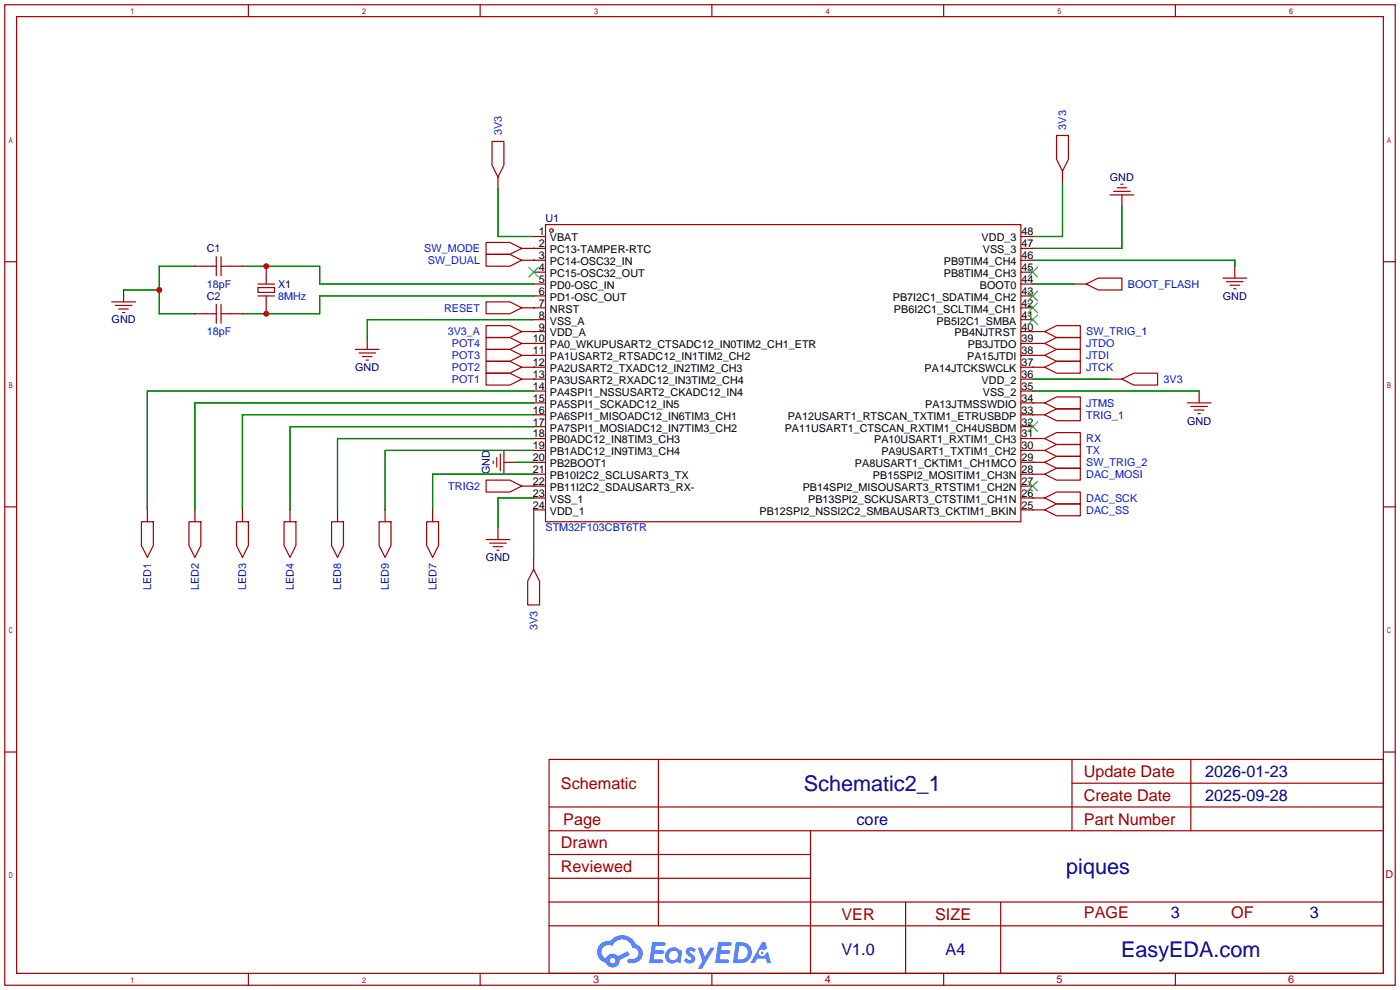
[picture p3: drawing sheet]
<svg xmlns="http://www.w3.org/2000/svg" width="299mm" height="212mm" viewBox="0 0 299 212" stroke-linecap="round" stroke-linejoin="round" font-family="sans-serif">
<g fill="none" stroke="#a10000" stroke-width=".25">
<path d="M1 1h297.2v209.6h-297.2zM3.6 3.6h292.1v204.4h-292.1zM53.1 1v2.6M102.6 1v2.6M152.1 1v2.6M201.7 1v2.6M251.2 1v2.6M1 55.9h2.6M295.7 55.9h2.5M1 108.3h2.6M295.7 108.3h2.5M1 160.7h2.6"/>
<path d="M117.3 162.3h178.4v45.7h-178.4zM117.3 177.5h178.4M117.3 172.5h178.4M140.7 162.3v35.6M173.2 177.5v30.5M229.1 162.3v15.2M229.1 167.4h66.6M254.5 162.3v15.2M295.7 160.7h2.5M117.3 182.6h55.9M117.3 197.9h178.4M117.3 192.8h178.4"/>
<path d="M117.3 187.7h55.9M193.5 192.8v15.2M213.9 192.8v15.2M53.1 208v2.6M102.6 208v2.6M152.1 208v2.6M201.7 208v2.6M251.2 208v2.6"/>
</g>
<g fill="#5487ff">
<path d="M146.9 202.7a1.3 1.3 0 0 1 1.8 .3l-.4 .6a.54 .54 0 0 0-.9-.2l.1 .2a1.34 1.34 0 0 1 1 1.8 1.47 1.47 0 0 1-2.4-.1l.5-.6 .8 .5a.31 .31 0 0 0 .4-.3 .31 .31 0 0 0-.3-.4 1.12 1.12 0 0 1-.6-1.8z"/>
<path d="M149.1 202.5h.9l.6 2 1.2-2h.9l-2.7 4.6h-.9l1-1.7z"/>
<path d="M139.4 201.4h1.6a1.31 1.31 0 0 1 1.2 .2 .4 .4 0 0 1-.3 .5l-1.8 .1-.1 .9h1.6a.4 .4 0 0 1 .4 .4 .4 .4 0 0 1-.4 .4h-1.7l-.2 1.2h1.4a.46 .46 0 0 1 .5 0 .46 .46 0 0 1 .1 .5l-.3 .2h-2.7z"/>
<path d="M153.5 201.4h1.6a1.32 1.32 0 0 1 1.2 .2 .39 .39 0 0 1-.3 .5l-1.8 .1-.1 .9h1.7a.4 .4 0 0 1 .3 .4 .4 .4 0 0 1-.4 .4h-1.7l-.2 1.2h1.4a.46 .46 0 0 1 .5 0 .46 .46 0 0 1 .1 .5l-.3 .2h-2.7z"/>
<path d="M162.9 201.4h.7l.4 1.3-.7 .4a.75 .75 0 0 0-1.1 .3 .75 .75 0 0 0 .5 1 .75 .75 0 0 0 .9-.7l.5-.2 .7 2.3h-.9l-.2-.9h-1.9l-.5 .9h-.9z"/>
<path d="M157.3 201.4l-.7 4.4h1.5a2.27 2.27 0 0 0 2.6-2.2 2.27 2.27 0 0 0-2.7-2.2zM158 202.1a1.5 1.5 0 0 1 1.8 1.6 1.5 1.5 0 0 1-1.9 1.4h-.3z"/>
<path d="M142.7 203a1.6 1.6 0 0 0-.3 2.3 1.6 1.6 0 0 0 2.3 .2l.8 .3 .3-2.4-.2-.3-.4-.1a1.58 1.58 0 0 0-2.5 0zM143.3 203.5a.98 .98 0 0 1 1.6 .4 .98 .98 0 0 1-1.1 1.3 .94 .94 0 0 1-.8-.7 .94 .94 0 0 1 .3-1z"/>
<path d="M128.3 201.8a2.37 2.37 0 0 0 1.2 4 1.54 1.54 0 0 0 1.7 1 1.54 1.54 0 0 0 1.3-1.6l2.1-1.1-.5-.8-2 1a1.57 1.57 0 0 0-2.6 .5 1.5 1.5 0 0 1-.8-2.1 1.5 1.5 0 0 1 2.2-.5 2.23 2.23 0 0 1 2.3-1.4 2.23 2.23 0 0 1 2 1.8 1.16 1.16 0 0 1 1.2 1.1 1.16 1.16 0 0 1-1.1 1.2h-.6a.47 .47 0 0 0-.6 .4 .47 .47 0 0 0 .4 .5 2.17 2.17 0 0 0 2.5-.9 2.17 2.17 0 0 0-.3-2.7l-.8-.4a3.2 3.2 0 0 0-5.5-.7l-1.1 .1zM130.4 205.3a.58 .58 0 0 1 1.1 0 .58 .58 0 0 1-1.1 0z"/>
<circle cx="162.9" cy="203.6" r=".28"/>
</g>
<g fill="none" stroke="#a10000" stroke-width=".25">
<path d="M105.2 30.2h2.5v5.1l-1.3 2.5-1.2-2.5zM106.4 37.8v2.6M225.8 29h2.5v5l-1.2 2.6-1.3-2.6zM227.1 36.6v2.5M239.5 39.4h.5M41.7 56.9h4.5M46.2 54.9v4M47.2 56.9h4.6M47.2 54.9v4M56.9 56.9v3.8M103.9 51.8h5.1l2.5 1.3-2.5 1.3h-5.1zM103.9 54.4h5.1l2.5 1.2-2.5 1.3h-5.1z"/>
<path d="M111.5 53.1h5.1M111.5 55.6h5.1M114 50.5h2.6M114 58.2h2.6M116.6 48h101.6v63.5h-101.6zM218.2 53.1h2.5M218.2 55.6h2.5M218.2 50.5h2.5M218.2 58.2h2.5M237.2 41.7h5.1M238 40.9h3.6M238.8 40.1h2"/>
<path d="M239.8 41.7v2.5M261.4 59.4h5M263.9 56.9v2.5M23.9 64.5h5.1M24.6 65.3h3.6M25.4 66h2M26.2 66.8h.5M26.4 62v2.5M41.7 67.1h4.5M46.2 65v4.1M47.2 65v4.1M47.2 67.1h4.6"/>
<path d="M55.1 61.5h3.6v1h-3.6zM55.1 60.7h3.6M55.1 63.2h3.6M56.9 63.2v3.9M75.9 74.7h5.1M76.7 75.4h3.6M77.5 76.2h2M78.2 77h.5M78.5 72.1v2.6M103.9 64.5h5.1l2.5 1.3-2.5 1.3h-5.1zM103.9 69.6h5.1l2.5 1.3-2.5 1.2h-5.1zM103.9 72.1h5.1l2.5 1.3-2.5 1.3h-5.1z"/>
<path d="M103.9 74.7h5.1l2.5 1.2-2.5 1.3h-5.1zM103.9 77.2h5.1l2.5 1.3-2.5 1.3h-5.1zM103.9 79.8h5.1l2.5 1.2-2.5 1.3h-5.1zM111.5 65.8h5.1M111.5 70.9h5.1M111.5 73.4h5.1M111.5 75.9h5.1M111.5 78.5h5.1M114 60.7h2.6M114 63.2h2.6M114 68.3h2.6M218.2 65.8h2.5"/>
<path d="M218.2 70.9h5.1M218.2 73.4h5.1M218.2 75.9h5.1M218.2 78.5h5.1M218.2 60.7h2.5M218.2 63.2h2.5M218.2 68.3h2.5M223.3 70.9l2.5-1.3h5.1v2.5h-5.1zM223.3 73.4l2.5-1.3h5.1v2.6h-5.1zM223.3 75.9l2.5-1.2h5.1v2.5h-5.1zM223.3 78.5l2.5-1.3h5.1v2.6h-5.1zM229.6 60.7h2.6"/>
<path d="M232.2 60.7l2.5-1.3h5.1v2.6h-5.1zM262.1 60.2h3.6M262.9 61h2M263.7 61.7h.5M105.4 98.6v.5M106.2 97.8v2M106.9 97v3.6M107.7 98.8h2.5M107.7 96.3v5M111.5 81h5.1M114 98.8h2.6M114 86.1h2.6"/>
<path d="M114 88.6h2.6M114 93.7h2.6M114 96.3h2.6M114 83.6h2.6M114 91.2h2.6M218.2 81h2.5M218.2 98.8h5.1M218.2 86.1h5.1M218.2 88.6h5.1M218.2 93.7h5.1M218.2 96.3h5.1M218.2 83.6h2.5"/>
<path d="M218.2 91.2h2.5M223.3 86.1l2.5-1.3h5.1v2.6h-5.1zM223.3 88.6l2.5-1.2h5.1v2.5h-5.1zM223.3 93.7l2.5-1.2h5.1v2.5h-5.1zM223.3 96.3l2.5-1.3h5.1v2.5h-5.1zM223.3 98.8l2.5-1.3h5.1v2.6h-5.1zM237.2 81h2.6M239.8 81l2.5-1.2h5.1v2.5h-5.1zM253.7 86.1h5.1M254.5 86.9h3.6M255.3 87.6h2M256 88.4h.5"/>
<path d="M256.3 83.6v2.5M30.2 111.5h2.6v5.1l-1.3 2.5-1.3-2.5zM31.5 109v2.5M40.4 111.5h2.5v5.1l-1.2 2.5-1.3-2.5zM41.7 109v2.5M50.5 111.5h2.6v5.1l-1.3 2.5-1.3-2.5zM51.8 109v2.5M60.7 111.5h2.5v5.1l-1.2 2.5-1.3-2.5zM62 109v2.5M70.9 111.5h2.5v5.1l-1.3 2.5-1.2-2.5zM72.1 109v2.5M81 111.5h2.6v5.1l-1.3 2.5-1.3-2.5z"/>
<path d="M82.3 109v2.5M91.2 111.5h2.5v5.1l-1.2 2.5-1.3-2.5zM92.5 109v2.5M103.9 102.6h5.1l2.5 1.3-2.5 1.3h-5.1zM103.9 115.3h5.1M104.6 116.1h3.6M105.4 116.8h2M106.2 117.6h.5M106.4 112.8v2.5M111.5 103.9h5.1M114 119.1v2.6M114 101.3h2.6"/>
<path d="M114 106.4h2.6M114 109h2.6M218.2 103.9h2.5M218.2 101.3h5.1M218.2 106.4h5.1M218.2 109h5.1M223.3 101.3l2.5-1.2h5.1v2.5h-5.1zM223.3 106.4l2.5-1.2h5.1v2.5h-5.1zM223.3 109l2.5-1.3h5.1v2.5h-5.1zM114 121.7l1.3 2.5v5.1h-2.5v-5.1z"/>
<circle cx="117.9" cy="49.3" r=".38"/>
</g>
<g fill="none" stroke="#008700" stroke-width=".25">
<path d="M227.1 39.1v11.4h-6.4M41.7 56.9h-7.7v10.2h7.7M51.8 56.9h16.5v3.8h45.7M106.4 40.4v10.1h7.6M114 53.1h.1M114 55.6h.1M220.7 55.6h43.2v1.3M239.8 44.2v8.9h-19.1M26.4 62h7.6M114 65.8h.1M114 70.9h.1M114 73.4h.1"/>
<path d="M114 75.9h.1M114 78.5h.1M114 63.2h-45.7v3.9h-16.5M114 68.3h-35.5v3.8M220.7 70.9h.1M220.7 73.4h.1M220.7 75.9h.1M220.7 78.5h.1M220.7 60.7h8.9M110.2 98.8h3.8M114 81h.1M114 83.6h-82.5v25.4"/>
<path d="M114 86.1h-72.3v22.9M114 88.6h-62.2v20.4M114 91.2h-52v17.8M114 93.7h-41.9v15.3M114 96.3h-31.7v12.7M220.7 86.1h.1M220.7 88.6h.1M220.7 93.7h.1M220.7 96.3h.1M220.7 98.8h.1M220.7 83.6h35.6M220.7 81h16.5"/>
<path d="M114 103.9h.1M114 106.4h-7.6v6.4M114 101.3h-21.5v7.7M114 109v10.1M220.7 101.3h.1M220.7 106.4h.1M220.7 109h.1"/>
</g>
<g fill="none" stroke="#3c3" stroke-width=".25">
<path d="M113 57.2l2.1 2M115.1 57.2l-2.1 2M219.7 57.2l2 2M221.7 57.2l-2 2M219.7 67.3l2 2M219.7 64.8l2 2M219.7 62.2l2 2.1M221.7 67.3l-2 2M221.7 64.8l-2 2M221.7 62.2l-2 2.1M219.7 90.2l2 2M221.7 90.2l-2 2"/>
<path d="M219.7 102.9l2 2M221.7 102.9l-2 2"/>
</g>
<g fill="#c00">
<circle cx="56.9" cy="56.9" r=".63"/>
<circle cx="56.9" cy="67.1" r=".63"/>
<circle cx="34" cy="62" r=".63"/>
</g>
<g font-size="4.6" fill="#000080">
<text x="171.8" y="169">Schematic2_1</text>
<text x="227.9" y="186.8">piques</text>
<text x="239.6" y="204.6">EasyEDA.com</text>
</g>
<g font-size="3.5" fill="#a00000">
<text x="231.6" y="166.1">Update Date</text>
<text x="119.9" y="168.6">Schematic</text>
<text x="231.6" y="171.1">Create Date</text>
<text x="120.4" y="176.2">Page</text>
<text x="231.6" y="176.2">Part Number</text>
<text x="119.9" y="181.3">Drawn</text>
<text x="119.9" y="186.4">Reviewed</text>
<text x="179.8" y="196.5">VER</text>
<text x="199.9" y="196.5">SIZE</text>
<text x="231.6" y="196.3">PAGE</text>
<text x="263.1" y="196.3">OF</text>
</g>
<g font-size="3.5" fill="#000080">
<text x="257.6" y="166.1">2026-01-23</text>
<text x="257.6" y="171.1">2025-09-28</text>
<text x="183.1" y="176.2">core</text>
<text x="250.2" y="196.3">3</text>
<text x="280" y="196.3">3</text>
<text x="179.8" y="204.2">V1.0</text>
<text x="202.1" y="204.2">A4</text>
</g>
<g font-size="2.3" fill="#00f">
<text x="107.2" y="29" transform="rotate(-90 107.2 29)">3V3</text>
<text x="227.9" y="27.7" transform="rotate(-90 227.9 27.7)">3V3</text>
<text x="90.7" y="53.9">SW_MODE</text>
<text x="91.5" y="56.4">SW_DUAL</text>
<text x="44.2" y="61.5">18pF</text>
<text x="59.4" y="64.1">8MHz</text>
<text x="241" y="61.5">BOOT_FLASH</text>
<text x="44.2" y="71.7">18pF</text>
<text x="94.9" y="66.6">RESET</text>
<text x="95.7" y="71.7">3V3_A</text>
<text x="232.2" y="71.7">SW_TRIG_1</text>
<text x="96.6" y="74.2">POT4</text>
<text x="96.6" y="76.8">POT3</text>
<text x="232.2" y="74.2">JTDO</text>
<text x="232.2" y="76.8">JTDI</text>
<text x="96.6" y="79.3">POT2</text>
<text x="96.6" y="81.8">POT1</text>
<text x="232.2" y="79.3">JTCK</text>
<text x="248.7" y="81.8">3V3</text>
<text x="232.2" y="86.9">JTMS</text>
<text x="232.2" y="89.5">TRIG_1</text>
<text x="232.2" y="94.5">RX</text>
<text x="232.2" y="97.1">TX</text>
<text x="232.2" y="99.6">SW_TRIG_2</text>
<text x="95.8" y="104.7">TRIG2</text>
<text x="232.2" y="102.2">DAC_MOSI</text>
<text x="232.2" y="107.2">DAC_SCK</text>
<text x="116.6" y="113.6">STM32F103CBT6TR</text>
<text x="232.2" y="109.8">DAC_SS</text>
<text x="32.3" y="126.2" transform="rotate(-90 32.3 126.2)">LED1</text>
<text x="42.5" y="126.2" transform="rotate(-90 42.5 126.2)">LED2</text>
<text x="52.6" y="126.2" transform="rotate(-90 52.6 126.2)">LED3</text>
<text x="62.8" y="126.2" transform="rotate(-90 62.8 126.2)">LED4</text>
<text x="72.9" y="126.2" transform="rotate(-90 72.9 126.2)">LED8</text>
<text x="83.1" y="126.2" transform="rotate(-90 83.1 126.2)">LED9</text>
<text x="93.3" y="126.2" transform="rotate(-90 93.3 126.2)">LED7</text>
<text x="114.9" y="134.7" transform="rotate(-90 114.9 134.7)">3V3</text>
</g>
<g font-size="2.3" fill="#000080">
<text x="237.2" y="38.7">GND</text>
<text x="116.6" y="47.5">U1</text>
<text x="44.2" y="53.9">C1</text>
<text x="44.2" y="64.1">C2</text>
<text x="59.4" y="61.5">X1</text>
<text x="261.3" y="64.1">GND</text>
<text x="23.9" y="69.1">GND</text>
<text x="75.9" y="79.3">GND</text>
<text x="253.7" y="90.7">GND</text>
<text x="104.7" y="101.4" transform="rotate(-90 104.7 101.4)">GND</text>
<text x="103.9" y="119.9">GND</text>
</g>
<g font-size="2.3">
<text x="115.2" y="50.3">1</text>
<text x="115.2" y="52.9">2</text>
<text x="117.5" y="51.6">VBAT</text>
<text x="209.8" y="51.6">VDD_3</text>
<text x="218.3" y="52.9">47</text>
<text x="218.3" y="50.3">48</text>
<text x="115.2" y="55.4">3</text>
<text x="115.2" y="57.9">4</text>
<text x="117.5" y="54.1">PC13-TAMPER-RTC</text>
<text x="117.5" y="56.7">PC14-OSC32_IN</text>
<text x="117.5" y="59.2">PC15-OSC32_OUT</text>
<text x="201.7" y="59.2">PB8TIM4_CH3</text>
<text x="201.7" y="56.7">PB9TIM4_CH4</text>
<text x="210.1" y="54.1">VSS_3</text>
<text x="218.3" y="57.9">45</text>
<text x="218.3" y="55.4">46</text>
<text x="115.2" y="60.5">5</text>
<text x="115.2" y="63">6</text>
<text x="115.2" y="65.6">7</text>
<text x="117.5" y="61.7">PD0-OSC_IN</text>
<text x="117.5" y="64.3">PD1-OSC_OUT</text>
<text x="190.8" y="64.3">PB7I2C1_SDATIM4_CH2</text>
<text x="209.4" y="61.7">BOOT0</text>
<text x="218.3" y="65.6">42</text>
<text x="218.3" y="63">43</text>
<text x="218.3" y="60.5">44</text>
<text x="115.2" y="68.1">8</text>
<text x="115.2" y="70.6">9</text>
<text x="117.5" y="66.8">NRST</text>
<text x="117.5" y="69.4">VSS_A</text>
<text x="117.5" y="71.9">VDD_A</text>
<text x="191.1" y="66.8">PB6I2C1_SCLTIM4_CH1</text>
<text x="200.2" y="69.4">PB5I2C1_SMBA</text>
<text x="204" y="71.9">PB4NJTRST</text>
<text x="218.3" y="70.6">40</text>
<text x="218.3" y="68.1">41</text>
<text x="113.9" y="73.2">10</text>
<text x="113.9" y="75.7">11</text>
<text x="117.5" y="74.4">PA0_WKUPUSART2_CTSADC12_IN0TIM2_CH1_ETR</text>
<text x="117.5" y="77">PA1USART2_RTSADC12_IN1TIM2_CH2</text>
<text x="206.7" y="77">PA15JTDI</text>
<text x="206.9" y="74.4">PB3JTDO</text>
<text x="218.3" y="75.7">38</text>
<text x="218.3" y="73.2">39</text>
<text x="113.9" y="78.3">12</text>
<text x="113.9" y="80.8">13</text>
<text x="113.9" y="83.3">14</text>
<text x="117.5" y="79.5">PA2USART2_TXADC12_IN2TIM2_CH3</text>
<text x="117.5" y="82.1">PA3USART2_RXADC12_IN3TIM2_CH4</text>
<text x="197.6" y="79.5">PA14JTCKSWCLK</text>
<text x="209.8" y="82.1">VDD_2</text>
<text x="218.3" y="83.3">35</text>
<text x="218.3" y="80.8">36</text>
<text x="218.3" y="78.3">37</text>
<text x="113.9" y="85.9">15</text>
<text x="113.9" y="88.4">16</text>
<text x="117.5" y="84.6">PA4SPI1_NSSUSART2_CKADC12_IN4</text>
<text x="117.5" y="87.1">PA5SPI1_SCKADC12_IN5</text>
<text x="117.5" y="89.7">PA6SPI1_MISOADC12_IN6TIM3_CH1</text>
<text x="168.4" y="89.7">PA12USART1_RTSCAN_TXTIM1_ETRUSBDP</text>
<text x="197.7" y="87.1">PA13JTMSSWDIO</text>
<text x="210.1" y="84.6">VSS_2</text>
<text x="218.3" y="88.4">33</text>
<text x="218.3" y="85.9">34</text>
<text x="113.9" y="91">17</text>
<text x="113.9" y="93.5">18</text>
<text x="117.5" y="92.2">PA7SPI1_MOSIADC12_IN7TIM3_CH2</text>
<text x="117.5" y="94.8">PB0ADC12_IN8TIM3_CH3</text>
<text x="167.7" y="92.2">PA11USART1_CTSCAN_RXTIM1_CH4USBDM</text>
<text x="186.8" y="94.8">PA10USART1_RXTIM1_CH3</text>
<text x="218.3" y="93.5">31</text>
<text x="218.3" y="91">32</text>
<text x="113.9" y="96">19</text>
<text x="113.9" y="98.6">20</text>
<text x="113.9" y="101.1">21</text>
<text x="117.5" y="97.3">PB1ADC12_IN9TIM3_CH4</text>
<text x="117.5" y="99.8">PB2BOOT1</text>
<text x="182.7" y="99.8">PA8USART1_CKTIM1_CH1MCO</text>
<text x="188.4" y="97.3">PA9USART1_TXTIM1_CH2</text>
<text x="218.3" y="101.1">28</text>
<text x="218.3" y="98.6">29</text>
<text x="218.3" y="96">30</text>
<text x="113.9" y="103.7">22</text>
<text x="113.9" y="106.2">23</text>
<text x="117.5" y="102.4">PB10I2C2_SCLUSART3_TX</text>
<text x="117.5" y="104.9">PB11I2C2_SDAUSART3_RX-</text>
<text x="117.5" y="107.5">VSS_1</text>
<text x="171.6" y="104.9">PB14SPI2_MISOUSART3_RTSTIM1_CH2N</text>
<text x="172.7" y="107.5">PB13SPI2_SCKUSART3_CTSTIM1_CH1N</text>
<text x="186.6" y="102.4">PB15SPI2_MOSITIM1_CH3N</text>
<text x="218.3" y="106.2">26</text>
<text x="218.3" y="103.7">27</text>
<text x="113.9" y="108.7">24</text>
<text x="117.5" y="110">VDD_1</text>
<text x="162.3" y="110">PB12SPI2_NSSI2C2_SMBAUSART3_CKTIM1_BKIN</text>
<text x="218.3" y="108.7">25</text>
</g>
<g font-size="2.3" fill="#a00000">
<text x="296.1" y="187.7">D</text>
<text x="126.7" y="210.1">3</text>
<text x="176.3" y="210.1">4</text>
<text x="225.8" y="210.1">5</text>
<text x="275.3" y="210.1">6</text>
</g>
</svg>
